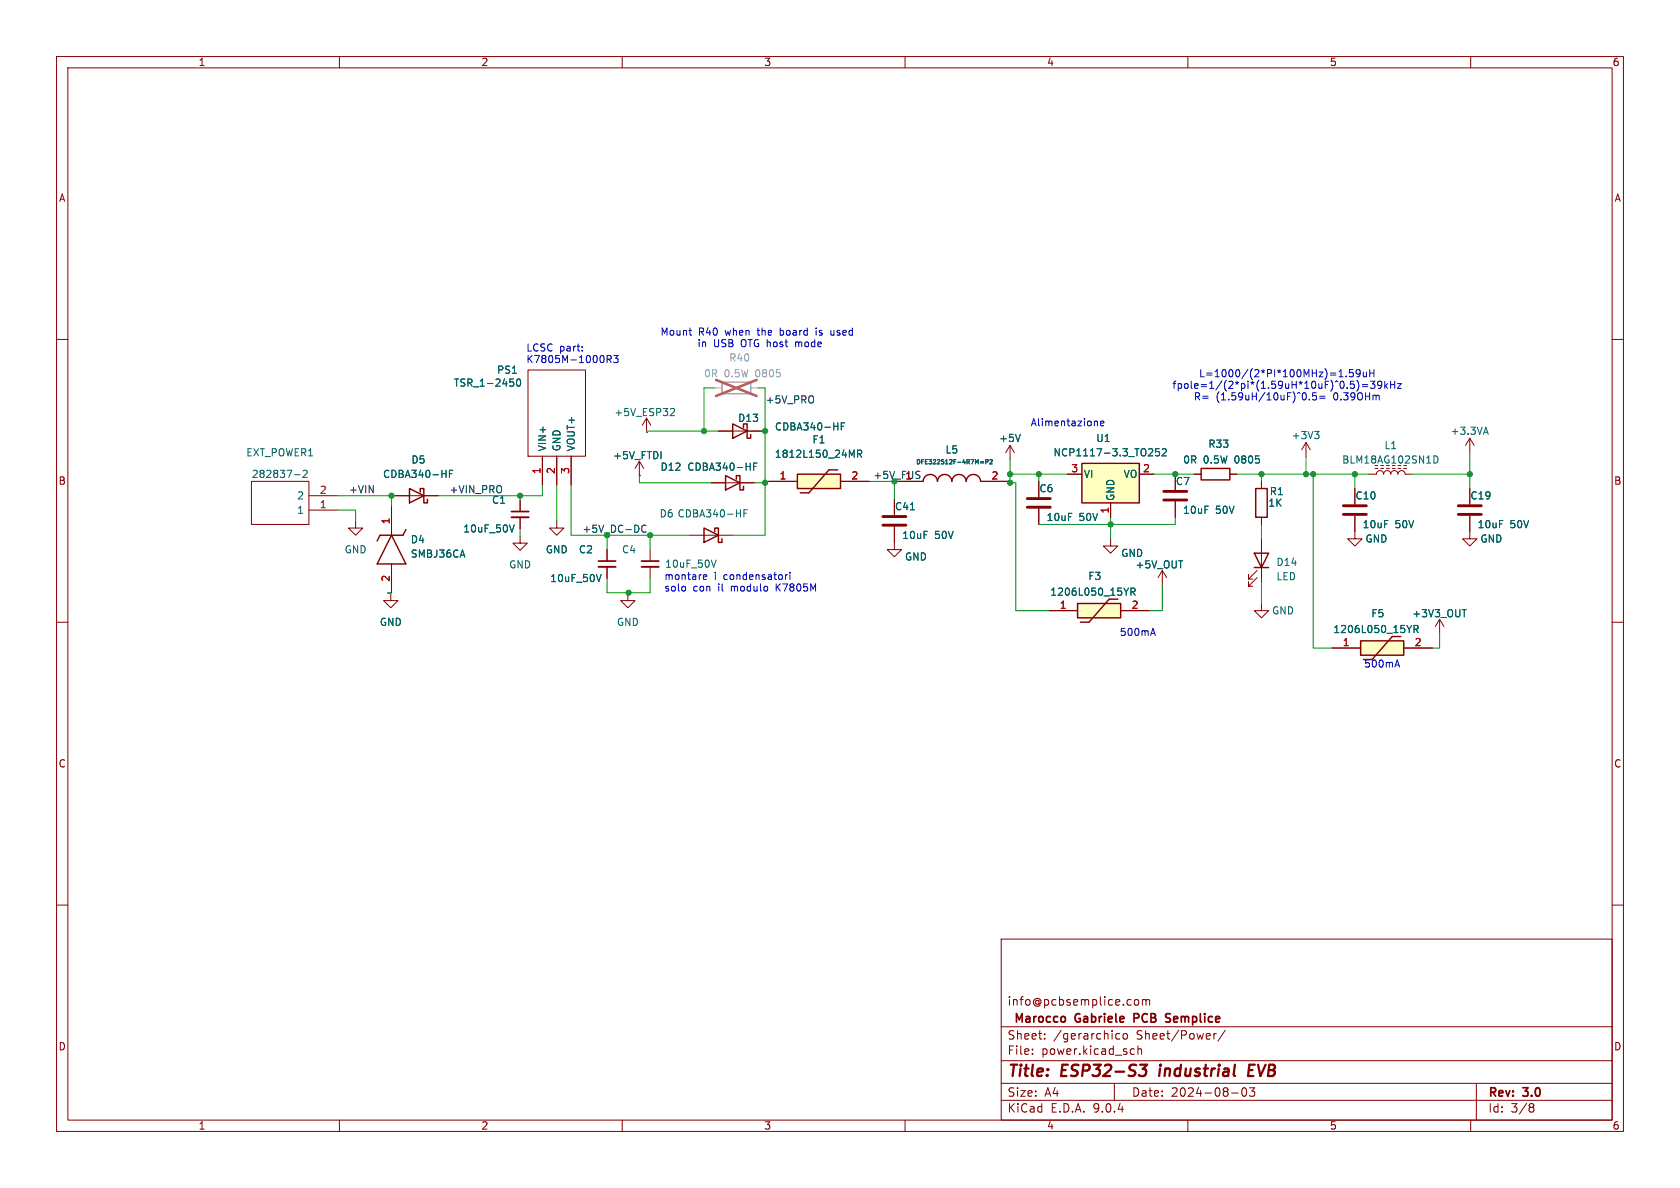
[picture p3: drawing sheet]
<svg xmlns="http://www.w3.org/2000/svg" width="297mm" height="210mm" viewBox="0 0 297 210" stroke-linecap="round" stroke-linejoin="round" font-family="sans-serif">
<g fill="none" stroke="#840000" stroke-width=".18">
<path d="M10 10h277v190h-277zM12 12h273v186h-273zM60 10v2M110 10v2M160 10v2M210 10v2M260 10v2M10 60h2M178.6 78.7l-.8 1.3M178.6 78.7l.7 1.3M178.6 78.7v2.6M285 60h2"/>
<path d="M10 110h2M254.5 109.5l-.8 1.2M254.5 109.5l.8 1.2M254.5 109.5v2.5M285 110h2M10 160h2M177 166h108v32h-108zM200.7 176.8l.3-.1 .3 .3v.4l-.3 .3-.3-.1-.2-.2v-.4zM202 176.8l.4-.1 .2 .2M202 176.7v1M202.6 176.9l.2-.2 .4 .1v.9M202.6 176.9v.8"/>
<path d="M285 160h2M60 198v2M110 198v2M160 198v2M177 194.5h108M177 191.5h108M177 187.5h108M177 181.5h108M182.5 186.3v.1M182.5 185.5v.1M184.7 183.6v.1M184.7 182.8v.1"/>
<path d="M197 191.5v3M198 182.8l-.5-.1-.3 .3v.4l.2 .2h.6M198.7 182.8l.3-.1 .3 .3v.4l-.3 .3-.3-.1-.2-.2v-.4zM200.1 185.4l.4 .1M200.5 186.3l-.4 .1M201.2 185.5l.2-.1 .3 .1 .1 .9M201.2 184.9v1.5M210 198v2M214.6 182.7v1M215 182.7l-.3 .1-.1 .2M216.6 182.1l-1.3 2M217.7 193.2h1.2"/>
<path d="M219.7 192.4l.2-.1a.81 .81 0 0 1 .6 .6 .81 .81 0 0 1-.3 .8l-.2 .1a.81 .81 0 0 1-.3-1.4zM220.9 192.3h.9l-.5 .6 .4 .1v.7l-.2 .1h-.4l-.2-.1M260 198v2M261 191.5v6.5M270.6 195.1l.4 .1 .2 .2-.3 .3M270.6 195.7h.3M270.9 195.7l.2 .2 .1 .4-.2 .2-.4 .1"/>
</g>
<path d="M201.6 188.2h1.2l-.8 .8h.3l.3 .2v.6l-.4 .4h-.6M205.1 188.9l-.2 1.3M220.8 189.2h.6M221.8 188.2h-.9l-.3 2h1" fill="none" stroke="#840000" stroke-width=".4"/>
<path d="M190.2 179.4l-.1 .4 .1 .7M201.2 179.3l-.7-.1v1.5M201.2 179.9l-.7 .1M206.6 180l.3 .3-.1 .2-.2 .2M206.7 179.2l.2 .1" fill="none" stroke="#840000" stroke-width=".3"/>
<path d="M180.4 76.8l-.4 1.2M258.5 107.8h.7" fill="none" stroke="#006464" stroke-width=".18"/>
<path d="M240.5 113.3h7.7v2.5h-7.7z" fill="#ffffc2"/>
<path d="M212.3 82.8h5.1v2h-5.1zM240.5 113.3h7.7v2.5h-7.7zM246.1 112.5l-3.5 4.1" fill="none" stroke="#840000" stroke-width=".25"/>
<g fill="none" stroke="#840000" stroke-width=".18">
<path d="M230.9 78.2l-.8 1.3M230.9 78.2l.7 1.3M230.9 78.2v2.6M259.8 77.5l-.7 1.2M259.8 77.5l.8 1.2M259.8 77.5v2.5M207.8 83.8v2.8M207.8 88.6v2.8M211.1 83.8h1.2M217.4 83.8h1.3M239.5 91.2v4.1h1.3l-1.3 1.2-1.2-1.2h1.2M239.5 86.4v2.8"/>
<path d="M242.1 83.8h1.2a.64 .64 0 0 1 .7-.6 .64 .64 0 0 1 .6 .6 .64 .64 0 0 1 .6-.6 .64 .64 0 0 1 .7 .6 .64 .64 0 0 1 .6-.6 .64 .64 0 0 1 .6 .6 .64 .64 0 0 1 .7-.6 .64 .64 0 0 1 .6 .6h1.3M243.1 82.8h.5M244.1 82.8h.5M245.1 82.8h.5M246.1 82.8h.5M247.1 82.8h.5M248.2 82.8h.5M259.8 91.2v4.1h1.3l-1.3 1.2-1.2-1.2h1.2M259.8 86.4v2.8M111 104.9v1.3h1.3l-1.3 1.2-1.3-1.2h1.3M205.5 100.8l-.8 1.3M205.5 100.8l.7 1.3"/>
<path d="M205.5 100.8v2.6M235.5 114.6h5M248.2 114.6h5"/>
</g>
<path d="M232.4 76.3h.8l-.4 .5M232.9 76.8l.3 .2v.3l-.3 .2M262.4 76.4h.6M262.7 75.5l.4 1.3M253.5 80.6a.64 .64 0 0 1 .7 .6 .64 .64 0 0 1-.7 .7M249.6 110.6l-.5 .6M250 111.2h.6l.1-.2-.1-.3-.6-.1v1.2M250.3 111.2l.4 .6" fill="none" stroke="#006464" stroke-width=".18"/>
<path d="M205.7 86.9h4.1M205.7 88.4h4.1M237.5 89.4h4.1M237.5 90.9h4.1M257.8 89.4h4.1M257.8 90.9h4.1" fill="none" stroke="#840000" stroke-width=".51"/>
<path d="M191.3 81.9h10.1v7h-10.1z" fill="#ffffc2"/>
<path d="M72.4 86.4l2.5 1.2-2.5 1.3zM74.3 87v-.6h.6v2.5h.7v-.6M191.3 81.9h10.1v7h-10.1z" fill="none" stroke="#840000" stroke-width=".25"/>
<g fill="none" stroke="#840000" stroke-width=".18">
<path d="M93.3 65.4h10.2v15.2h-10.2zM69.8 87.6h7.7M91.9 88.4v2M91.9 91.4v2.1M95.9 80.6v5.1M98.4 80.6v5.1M101 80.6v5.1M107.3 97.2v2M158.1 88.3v2.8M158.1 93.1v2.8M183.6 85.1v2.8M183.6 89.9v2.8"/>
<path d="M188.7 83.8h2.6M196.3 95.3v1.2h1.3l-1.3 1.3-1.2-1.3h1.2M196.3 88.9v2.5M201.4 83.8h2.6M107.3 100.2v2"/>
</g>
<path d="M90.2 67h.6M90.7 67.5l.1 .2-.1 .5M91.4 67.1l.2-.1a.68 .68 0 0 1 .5 .6 .68 .68 0 0 1-.5 .7l-.2-.2-.1-.3zM203.7 79.4v.5M204.9 79.3h-.6v.6l.1-.1 .5 .1 .1 .1-.1 .5-.2 .1-.4-.1M205.5 79.4l.5-.1 .2 .4-.8 .9h.8M79.5 83.7h.4M80.1 83.1h-.6v1.3M90.9 92.8l-.4 1.3M160.9 90.1h.8M203 80.6h.8M106.3 101.5l-.4 1.3" fill="none" stroke="#006464" stroke-width=".18"/>
<path d="M156.1 91.3h4M156.1 92.8h4M181.6 88.1h4.1M181.6 89.7h4.1" fill="none" stroke="#840000" stroke-width=".51"/>
<path d="M90.4 90.4h3.1M105.8 99.2h3" fill="none" stroke="#840000" stroke-width=".3"/>
<path d="M90.4 91.4h3.1M105.8 100.2h3" fill="none" stroke="#840000" stroke-width=".33"/>
<path d="M190.5 106.7h7.6v2.5h-7.6z" fill="#ffffc2"/>
<path d="M129.5 74.9l2.6 1.3-2.6 1.3zM131.4 75.6v-.7h.7v2.6h.6v-.7M69.2 94.6l2.6 5.1h-5.1zM71.8 93.6l-.6 1h-4l-.5 1M190.5 106.7h7.6v2.5h-7.6zM196.1 105.9l-3.6 4.1h-1.5" fill="none" stroke="#840000" stroke-width=".25"/>
<path d="M127 76.2h7.6M44.4 85.1h10.2v7.6h-10.2zM54.6 90.2h5.1M54.6 87.6h5.1M69.2 89.5v5.1M69.2 99.7v5.1M98.4 92.1v1.2h1.3l-1.3 1.3-1.2-1.3h1.2M69.1 104.9v1.3h1.3l-1.3 1.2-1.3-1.2h1.3M185.4 108h5.1M198.1 108h5.1" fill="none" stroke="#840000" stroke-width=".18"/>
<path d="M148.7 75.4h.5M149.3 74.7h-.6v1.3M52.1 83.9h.9M53.6 83.3l.5-.2 .2 .4-.8 .9h.8M199.5 104l-.4 .6M199.9 104.6h.7l.1-.2-.1-.3-.7-.1v1.2M200.2 104.6l.5 .6" fill="none" stroke="#006464" stroke-width=".18"/>
<path d="M127.6 67.6h5.1v2h-5.1z" fill="none" stroke="#a1a1a1" stroke-width=".25"/>
<path d="M126.4 68.6h1.2M132.7 68.6h1.3" fill="none" stroke="#a1a1a1" stroke-width=".18"/>
<path d="M126.6 67.2l7.2 2.8M133.8 67.2l-7.2 2.8" fill="none" stroke="#e65255" stroke-width=".46"/>
<path d="M141 83.8h7.6v2.6h-7.6z" fill="#ffffc2"/>
<path d="M124.5 93.3l2.5 1.3-2.5 1.3zM126.4 94v-.7h.6v2.6h.6v-.6M128.3 84.1l2.5 1.2-2.5 1.3zM130.2 84.7v-.6h.6v2.5h.6v-.6M141 83.8h7.6v2.6h-7.6zM148.1 83.1h-1.5l-3.6 4h-1.5M163.2 85.1a1.27 1.27 0 0 1 1.3-1.2 1.27 1.27 0 0 1 1.2 1.2 1.27 1.27 0 0 1 1.3-1.2 1.27 1.27 0 0 1 1.3 1.2 1.27 1.27 0 0 1 1.2-1.2 1.27 1.27 0 0 1 1.3 1.2 1.27 1.27 0 0 1 1.3-1.2 1.27 1.27 0 0 1 1.3 1.2M221.7 97.8h2.6l-1.3 2.5zM222 86.4h2v5h-2zM221.7 100.3h2.6" fill="none" stroke="#840000" stroke-width=".25"/>
<g fill="none" stroke="#840000" stroke-width=".18">
<path d="M114.3 76.5h.1M114.3 73.9l-.8 1.3M114.3 73.9l.8 1.3M114.3 73.9v2.6M127 76.2h2.5M132.1 76.2h2.5M62.9 92.1v1.2h1.2l-1.2 1.3-1.3-1.3h1.3M69.2 89.5v5.1M69.2 99.7v5.1M69.8 87.6h2.6M74.9 87.6h2.6M91.9 94.7v1.3h1.3l-1.3 1.3-1.2-1.3h1.2"/>
<path d="M91.9 88.4v2M91.9 91.4v2.1M95.9 80.6v5.1M98.4 80.6v5.1M101 80.6v5.1M107.3 97.2v2M113 84.1h.1M113 81.5l-.7 1.3M113 81.5l.8 1.3M113 81.5v2.6M114.9 97.2v2M121.9 94.6h7.6"/>
<path d="M125.7 85.3h7.6M135.9 85.1h5.1M148.6 85.1h5.1M158.1 93.1v4.1h1.3l-1.3 1.2-1.3-1.2h1.3M158.1 85.1h5.1M158.1 88.3v2.8M173.4 85.1h5M183.6 85.1v2.8M183.6 89.9v2.8M188.7 83.8h2.6M196.3 88.9v2.5M201.4 83.8h2.6"/>
<path d="M207.8 83.8v2.8M207.8 88.6v2.8M211.1 83.8h1.2M217.4 83.8h1.3M223 85.1v1.3M223 91.4v1.3M223 95.3v7.6M239.5 86.4v2.8M239.5 91.2v2.8M259.8 86.4v2.8M259.8 91.2v2.8M107.3 100.2v2"/>
<path d="M114.9 100.2v2M185.4 108h5.1M198.1 108h5.1M222.2 102.1l-1.5 1.5v-.7v.7h.8M222.2 100.8l-1.5 1.6v-.8v.8h.8M223 106.7v1.3h1.3l-1.3 1.2-1.3-1.2h1.3M235.5 114.6h5M248.2 114.6h5"/>
</g>
<g fill="none" stroke="#006464" stroke-width=".18">
<path d="M90.2 67h.6M90.7 67.5l.1 .2-.1 .5M91.4 67.1l.2-.1a.68 .68 0 0 1 .5 .6 .68 .68 0 0 1-.5 .7l-.2-.2-.1-.3zM118.7 72.2l.4 .1 .1 .3-.7 .9h.7M148.7 75.4h.5M149.3 74.7h-.6v1.3M180.4 76.8l-.4 1.2M203.7 79.4v.5M204.9 79.3h-.6v.6l.1-.1 .5 .1 .1 .1-.1 .5-.2 .1-.4-.1M205.5 79.4l.5-.1 .2 .4-.8 .9h.8M79.5 83.7h.4M80.1 83.1h-.6v1.3"/>
<path d="M90.9 92.8l-.4 1.3M126.6 99l-.4 1.3M131.5 90.7h.4M132.1 90.1h-.6v1.3M133.2 82.5h.5M133.8 81.9h-.6v1.2M150.6 80.5l.4-.9v1.2M151.6 80.2h.6l.1-.2v-.3l-.7-.1v1.2M151.9 80.2l.4 .6M160.9 90.1h.8M173.3 81.6h.6M173.3 81.8h.6"/>
<path d="M174.3 81.6h.3l.1-.3-.4-.1v.8M175 81.3l.3-.1 .1 .3-.4 .5h.4M203 80.6h.8M106.3 101.5l-.4 1.3M199.5 104l-.4 .6M199.9 104.6h.7l.1-.2-.1-.3-.7-.1v1.2M200.2 104.6l.5 .6M249.6 110.6l-.5 .6M250 111.2h.6l.1-.2-.1-.3-.6-.1v1.2M250.3 111.2l.4 .6M258.5 107.8h.7"/>
</g>
<path d="M113.4 99.2h3.1" fill="none" stroke="#840000" stroke-width=".3"/>
<path d="M113.4 100.2h3.1" fill="none" stroke="#840000" stroke-width=".33"/>
<path d="M143.8 70.2v.9M114.2 93a.6 .6 0 0 0-.8 .4 .6 .6 0 0 0 .6 .7l.2-.1M162.4 83.3l.2 .1M162.5 84l.1 .2-.1 .3" fill="none" stroke="#0f0f0f" stroke-width=".18"/>
<g fill="none" stroke="#009600" stroke-width=".18">
<path d="M126.4 68.6h-1.9v7.6M127 76.2h-12.7v.3M134 68.6h1.3v26h-5.8M134.6 76.2h.7M59.7 90.2h3.2v1.9M59.7 87.6h10.1M69.2 87.6v1.9M91.9 87.6v.8M91.9 93.5v1.2M95.9 85.7v1.9h-18.4M98.4 85.7v6.4M101 85.7v8.9h20.9"/>
<path d="M107.3 94.6v2.6M113 84.1v1.2h12.7M114.9 94.6v2.6M135.9 85.1l-.6 .2h-2M153.7 85.1h4.4v3.2M178.4 85.1l.2 .2M178.6 85.3h1v22.7h5.8M178.6 83.8h10.1M178.6 81.3v4M183.6 83.8v1.3M196.3 91.4v3.9M204 83.8h7.1"/>
<path d="M207.8 91.4v1.3h-24.2M218.7 83.8h23.4M223 83.8v1.3M223 92.7v2.6M230.9 80.8v3M232.2 83.8v30.8h3.3M239.5 83.8v2.6M249.7 83.8h10.1M259.8 80v6.4M69.2 104.8h-.6v.1h.5M107.3 102.2v2.6h7.6v-2.6M111.1 104.8l-.1 .1"/>
<path d="M205.5 103.4v4.6h-2.3M223 102.9v3.8M254.5 112v2.6h-1.3"/>
</g>
<g fill="none" stroke="#0000c2" stroke-width=".18">
<path d="M121.8 58.4h.5M122.1 59.3h.2M144.3 58v.1M144.3 58.4v.9M146.9 58.4v.7l.3 .2M102.9 61.9v.2M102.9 61.3v.1M107.3 63.5l.6-.1 .2-.1-.1-.3-.7-.2v1.3M107.6 63.5l.5 .6M108.5 62.8h.8l-.5 .5 .4 .1v.6l-.2 .1-.5-.1M193.6 74.4l.4 .2v.7M194.6 74.9l.6-.2-.1-.2-.4-.1-.1 .2v.6h.5"/>
<path d="M231.5 70.6v.1M232.1 69.4l-.1 .6 .2-.1M232.5 69.9l.3 .3-.1 .4-.2 .1-.5-.1M233.3 70h1M233.3 70.4h1M236.7 66.6h.7M238 66.5v.1M239.2 65.3h-.6l-.1 .6 .2-.1 .4 .1 .2 .2-.1 .4-.2 .1-.5-.1M239.9 67.2a1.47 1.47 0 0 1 0 1.9M240.5 65.9l-.3 .2h-.3l-.2-.2 .2-.5 .3-.1 .2 .2a.84 .84 0 0 1-.3 1.1h-.2M240.8 68h1M240.8 68.4h1"/>
<path d="M241 65.8l.1 .8h.3l.2-.1M241.6 65.8v.8M242.2 65.3v1.3M242.2 65.9h.7M242.3 67.4h.8l-.5 .5 .4 .1v.5l-.2 .2-.5-.2M242.9 65.3v1.3M244.3 67.9l-.3 .3-.3-.1-.2-.2 .2-.5h.3l.2 .1a.84 .84 0 0 1-.3 1.2h-.2M244.8 67.4v1.3M244.9 68.2l.4 .5M245.3 67.8l-.5 .5M245.8 68h.8M245.8 67.4v1.3"/>
<path d="M246.6 67.4v1.3M247.1 67.8h.6l-.6 .9h.6M121.1 103.8v.6M124.3 102.3l.2 .1h.4M124.3 101.8l.2-.2h.3l.1 .2v.1l-.6 .1M138.9 101.6v.8M139.2 101.6l-.3 .2M139.6 101.2v.1M139.6 101.6v.8M203.5 112h.6M203.8 111.1l.5 1.2M246.7 117.6h.6"/>
<path d="M247 116.7l.4 1.2"/>
</g>
<g fill="#009600" stroke="#009600" stroke-width=".18">
<circle cx="178.6" cy="85.3" r=".46"/>
<circle cx="183.6" cy="83.8" r=".46"/>
<circle cx="196.3" cy="92.7" r=".46"/>
<circle cx="207.8" cy="83.8" r=".46"/>
<circle cx="124.5" cy="76.2" r=".46"/>
<circle cx="135.3" cy="76.2" r=".46"/>
<circle cx="114.9" cy="94.6" r=".46"/>
<circle cx="91.9" cy="87.6" r=".46"/>
<circle cx="69.2" cy="87.6" r=".46"/>
<circle cx="259.8" cy="83.8" r=".46"/>
<circle cx="239.5" cy="83.8" r=".46"/>
<circle cx="230.9" cy="83.8" r=".46"/>
<circle cx="223" cy="83.8" r=".46"/>
<circle cx="232.2" cy="83.8" r=".46"/>
<circle cx="135.3" cy="85.3" r=".46"/>
<circle cx="111.1" cy="104.8" r=".46"/>
<circle cx="178.6" cy="83.8" r=".46"/>
</g>
<g font-size="2.8" fill="#840000">
<text x="178" y="190.9">Title:</text>
<text x="187.7" y="190.9">ESP32-S3</text>
<text x="205.8" y="190.9">industrial</text>
<text x="222.3" y="190.9">EVB</text>
</g>
<g font-size="2.1" fill="#840000">
<text x="178" y="178">info@pcbsemplice.com</text>
<text x="178" y="184">Sheet:</text>
<text x="179.7" y="181.2">Marocco</text>
<text x="186.2" y="184">/gerarchico</text>
<text x="190.8" y="181.2">Gabriele</text>
<text x="201" y="184">Sheet/Power/</text>
<text x="201.7" y="181.2">PCB</text>
<text x="208" y="181.2">Semplice</text>
<text x="178" y="186.7">File:</text>
<text x="184.1" y="186.7">power.kicad_sch</text>
<text x="178" y="196.9">KiCad</text>
<text x="178" y="194.1">Size:</text>
<text x="184.7" y="194.1">A4</text>
<text x="185.7" y="196.9">E.D.A.</text>
<text x="193.3" y="196.9">9.0.4</text>
<text x="200" y="194.1">Date:</text>
<text x="207" y="194.1">2024-08-03</text>
<text x="263" y="194.3">Rev:</text>
<text x="263" y="196.9">Id:</text>
<text x="267.1" y="196.9">3/8</text>
<text x="269.4" y="194.3">3.0</text>
</g>
<g font-size="1.8" fill="#840000">
<text x="35" y="11.9">1</text>
<text x="85" y="11.9">2</text>
<text x="135" y="11.9">3</text>
<text x="185" y="11.9">4</text>
<text x="235" y="11.9">5</text>
<text x="285" y="11.9">6</text>
<text x="10.3" y="35.9">A</text>
<text x="285.3" y="35.9">A</text>
<text x="10.3" y="85.9">B</text>
<text x="285.3" y="85.9">B</text>
<text x="10.3" y="135.9">C</text>
<text x="285.3" y="135.9">C</text>
<text x="10.3" y="185.9">D</text>
<text x="285.3" y="185.9">D</text>
<text x="35" y="199.9">1</text>
<text x="85" y="199.9">2</text>
<text x="135" y="199.9">3</text>
<text x="185" y="199.9">4</text>
<text x="235" y="199.9">5</text>
<text x="285" y="199.9">6</text>
</g>
<g font-size="1.8" fill="#0000c2">
<text x="116.7" y="59.5">Mount</text>
<text x="123.5" y="59.5">R40</text>
<text x="128.3" y="59.5">when</text>
<text x="134.2" y="59.5">the</text>
<text x="138.3" y="59.5">board</text>
<text x="144.9" y="59.5">is</text>
<text x="147.7" y="59.5">used</text>
<text x="93" y="62.2">LCSC part:</text>
<text x="93" y="64.3">K7805M-1000R3</text>
<text x="123.2" y="61.6">in</text>
<text x="126.1" y="61.6">USB</text>
<text x="131.1" y="61.6">OTG host</text>
<text x="141.1" y="61.6">mode</text>
<text x="207.2" y="68.9">fpole=1/(2*pi*(1.59uH*10uF)^0.5)=39kHz</text>
<text x="210.9" y="71">R=</text>
<text x="211.9" y="66.9">L=1000/(2*PI*100MHz)=1.59uH</text>
<text x="215" y="71">(1.59uH/10uF)^0.5=</text>
<text x="235.8" y="71">0.39OHm</text>
<text x="182.1" y="75.4">Alimentazione</text>
<text x="117.3" y="102.6">montare</text>
<text x="117.3" y="104.7">solo</text>
<text x="122.5" y="104.7">con</text>
<text x="126.3" y="102.6">i</text>
<text x="127.1" y="104.7">il</text>
<text x="128" y="102.6">condensatori</text>
<text x="129.5" y="104.7">modulo</text>
<text x="137.6" y="104.7">K7805M</text>
<text x="197.9" y="112.6">500mA</text>
<text x="241" y="118.2">500mA</text>
</g>
<g font-size="1.8" fill="#989898">
<text x="128.8" y="64.1">R40</text>
<text x="124.4" y="66.9">0R</text>
<text x="128" y="66.9">0.5W</text>
<text x="133.7" y="66.9">0805</text>
</g>
<g font-size="1.8" fill="#006464">
<text x="80.1" y="68.6">TSR_1-2450</text>
<text x="87.8" y="66.3">PS1</text>
<text x="108.5" y="73.8">+5V_ESP32</text>
<text x="130.4" y="74.8">D13</text>
<text x="136.9" y="76.3">CDBA340-HF</text>
<text x="228.2" y="77.8">+3V3</text>
<text x="256.4" y="77.1">+3.3VA</text>
<text x="43.4" y="80.9">EXT_POWER1</text>
<text x="72.6" y="82.1">D5</text>
<text x="96.7" y="79.9" transform="rotate(-90 96.7 79.9)">VIN+</text>
<text x="99.3" y="79.9" transform="rotate(-90 99.3 79.9)">GND</text>
<text x="101.8" y="79.9" transform="rotate(-90 101.8 79.9)">VOUT+</text>
<text x="108.3" y="81.4">+5V_FTDI</text>
<text x="116.7" y="83.4">D12</text>
<text x="121.4" y="83.4">CDBA340-HF</text>
<text x="136.9" y="81.1">1812L150_24MR</text>
<text x="143.5" y="78.6">F1</text>
<text x="167.1" y="80.4">L5</text>
<text x="176.5" y="78.3">+5V</text>
<text x="186.1" y="80.9">NCP1117-3.3_TO252</text>
<text x="193.7" y="78.3">U1</text>
<text x="209.1" y="82.1">0R</text>
<text x="212.7" y="82.1">0.5W</text>
<text x="213.5" y="79.3">R33</text>
<text x="218.4" y="82.1">0805</text>
<text x="237.2" y="82.1">BLM18AG102SN1D</text>
<text x="244.7" y="79.6">L1</text>
<text x="44.4" y="84.7">282837-2</text>
<text x="52.4" y="88.5">2</text>
<text x="67.6" y="84.7">CDBA340-HF</text>
<text x="86.9" y="89.3">C1</text>
<text x="183.7" y="87.2">C6</text>
<text x="191.5" y="84.7">VI</text>
<text x="197.2" y="88.6" transform="rotate(-90 197.2 88.6)">GND</text>
<text x="198.5" y="84.7">VO</text>
<text x="207.8" y="86">C7</text>
<text x="224.1" y="89.8">1K</text>
<text x="224.4" y="87.7">R1</text>
<text x="239.5" y="88.5">C10</text>
<text x="259.9" y="88.5">C19</text>
<text x="52.4" y="91">1</text>
<text x="81.8" y="94.3">10uF_50V</text>
<text x="116.5" y="91.7">D6 CDBA340-HF</text>
<text x="158.1" y="90.4">C41</text>
<text x="159.4" y="95.5">10uF</text>
<text x="165.2" y="95.5">50V</text>
<text x="184.9" y="92.3">10uF</text>
<text x="190.7" y="92.3">50V</text>
<text x="209.1" y="91">10uF</text>
<text x="214.9" y="91">50V</text>
<text x="240.8" y="93.6">10uF</text>
<text x="246.6" y="93.6">50V</text>
<text x="261.1" y="93.6">10uF</text>
<text x="266.9" y="93.6">50V</text>
<text x="60.8" y="98">GND</text>
<text x="72.5" y="96.2">D4</text>
<text x="72.5" y="98.8">SMBJ36CA</text>
<text x="89.9" y="100.7">GND</text>
<text x="96.4" y="98">GND</text>
<text x="102.2" y="98">C2</text>
<text x="109.9" y="98">C4</text>
<text x="117.5" y="100.6">10uF_50V</text>
<text x="159.9" y="99.3">GND</text>
<text x="198.1" y="98.7">GND</text>
<text x="200.6" y="100.7">+5V_OUT</text>
<text x="225.6" y="100.2">D14</text>
<text x="241.3" y="96.1">GND</text>
<text x="261.6" y="96.1">GND</text>
<text x="97.2" y="103.1">10uF_50V</text>
<text x="185.6" y="105.5">1206L050_15YR</text>
<text x="192.3" y="102.7">F3</text>
<text x="225.6" y="102.8">LED</text>
<text x="67.1" y="110.8">GND</text>
<text x="109" y="110.8">GND</text>
<text x="224.8" y="108.8">GND</text>
<text x="235.6" y="112.1">1206L050_15YR</text>
<text x="242.3" y="109.3">F5</text>
<text x="249.6" y="109.3">+3V3_OUT</text>
</g>
<g font-size="1.8" fill="#0f0f0f">
<text x="135.3" y="71.4">+5V_PRO</text>
<text x="61.6" y="87.3">+VIN</text>
<text x="79.4" y="87.3">+VIN_PRO</text>
</g>
<g font-size="1.8" fill="#a90000">
<text x="95.6" y="83.9" transform="rotate(-90 95.6 83.9)">1</text>
<text x="98.2" y="83.9" transform="rotate(-90 98.2 83.9)">2</text>
<text x="100.7" y="83.9" transform="rotate(-90 100.7 83.9)">3</text>
<text x="189.3" y="83.6">3</text>
<text x="202" y="83.6">2</text>
<text x="56.4" y="89.9">1</text>
<text x="56.4" y="87.4">2</text>
<text x="137.7" y="84.8">1</text>
<text x="150.4" y="84.8">2</text>
<text x="159.9" y="84.8">1</text>
<text x="175.2" y="84.8">2</text>
<text x="69" y="92.8" transform="rotate(-90 69 92.8)">1</text>
<text x="196.1" y="90.9" transform="rotate(-90 196.1 90.9)">1</text>
<text x="69" y="102.9" transform="rotate(-90 69 102.9)">2</text>
<text x="187.3" y="107.7">1</text>
<text x="200" y="107.7">2</text>
<text x="237.3" y="114.3">1</text>
<text x="250" y="114.3">2</text>
</g>
<g font-size="1.8" fill="#009600">
<text x="154.3" y="84.7">+5V_FUS</text>
<text x="102.9" y="94.3">+5V_DC-DC</text>
</g>
<text font-size="1.1" fill="#006464" x="161.8" y="82.3">DFE322512F-4R7M=P2</text>
</svg>
